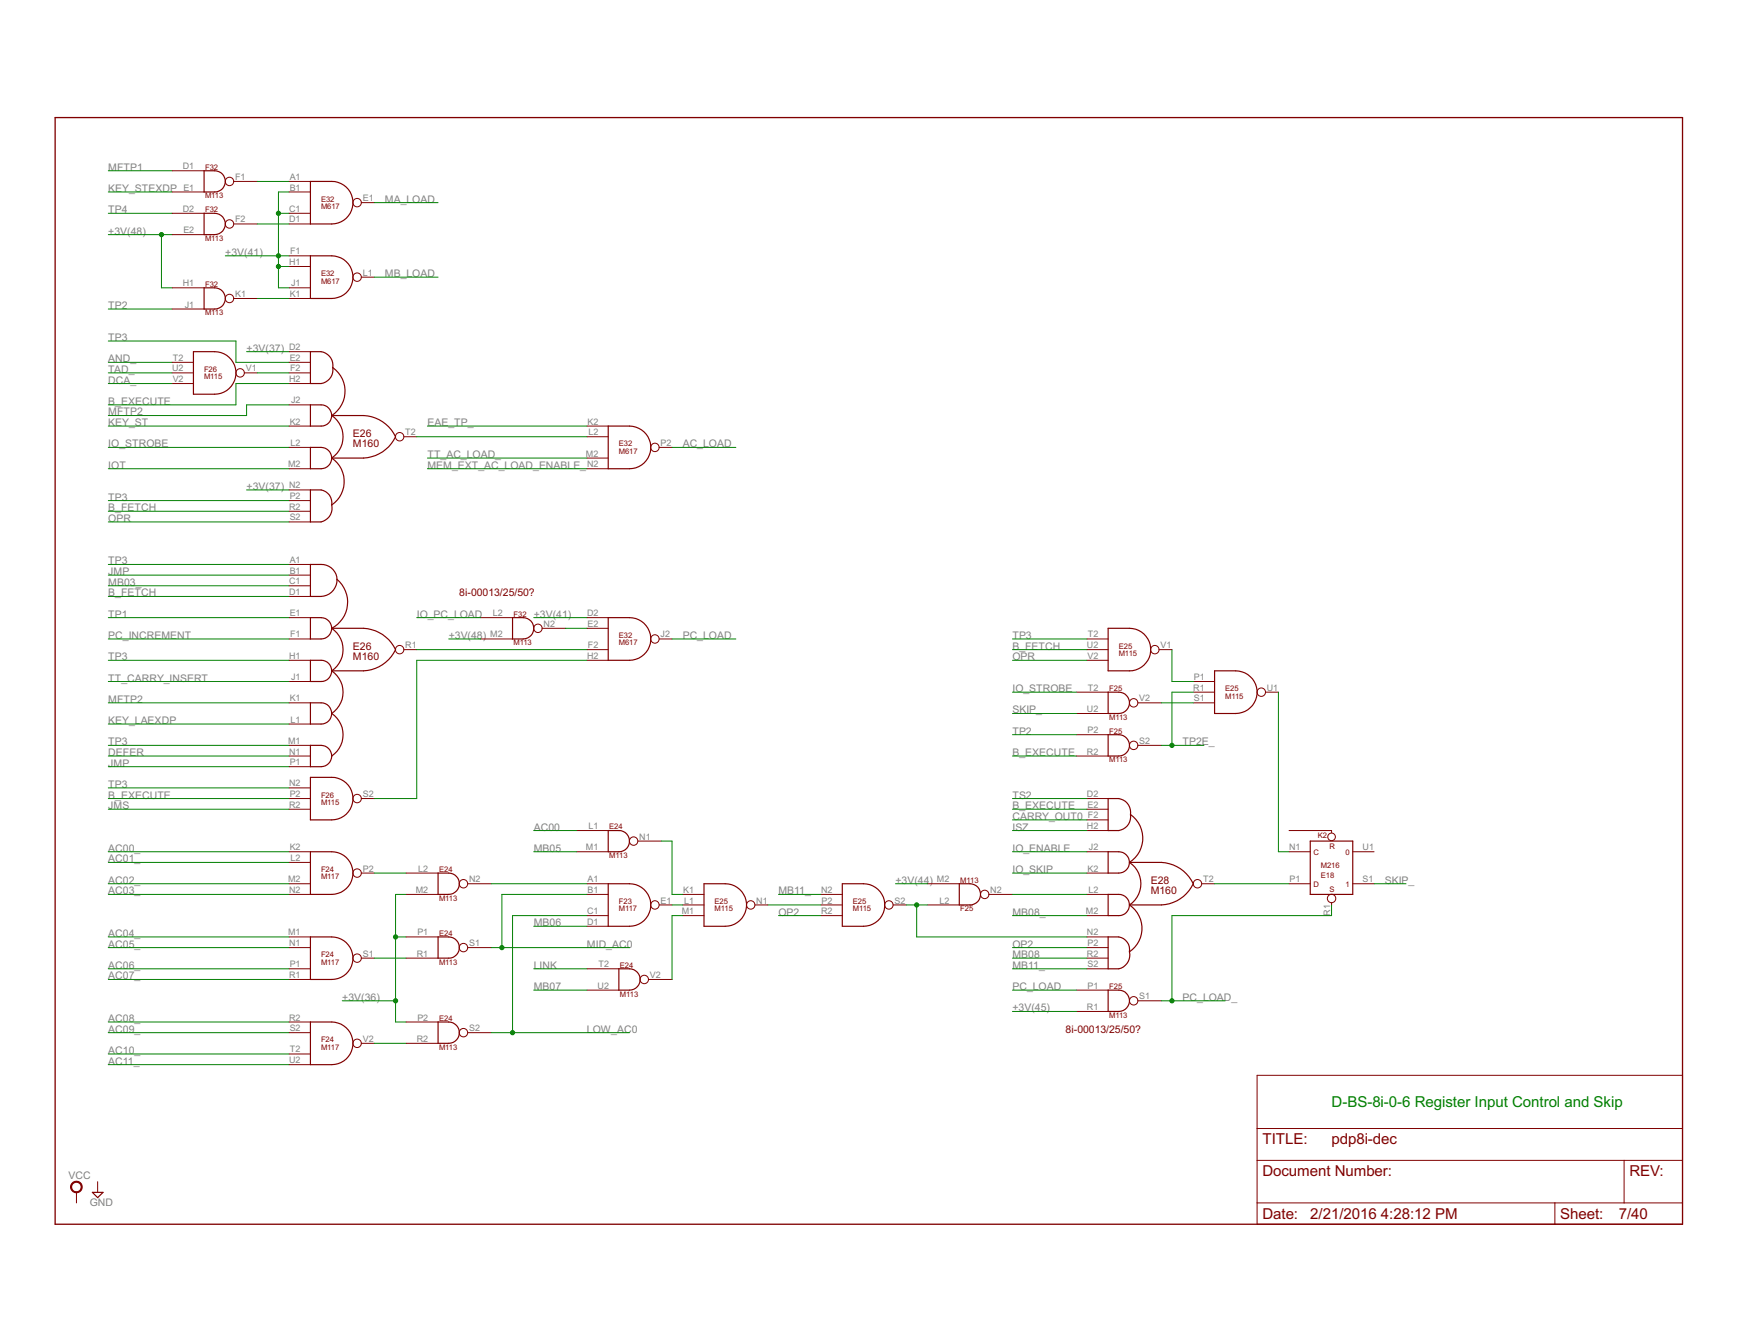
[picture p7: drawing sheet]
<svg xmlns="http://www.w3.org/2000/svg" width="279mm" height="216mm" viewBox="0 0 279 216" stroke-linecap="round" stroke-linejoin="round" font-family="sans-serif">
<path d="M8.9 18.9h261.7v177.9h-261.7z" fill="none" stroke="#800000" stroke-width=".21"/>
<g fill="none" stroke="#800000" stroke-width=".16">
<path d="M27.7 27.5h5.1M27.7 30.9h5.1M27.7 34.3h5.1M27.7 37.7h5.1M37.6 29.2h3.8M37.6 36h3.8M46.5 29.2h3.4M46.5 30.9h3.4M46.5 34.3h3.4M46.5 36h3.4M58.1 32.6h2.1M27.7 58.3h3.4"/>
<path d="M27.7 59.9h3.4M27.7 46.3h5.1M27.7 49.7h5.1M37.6 48h3.8M39.3 59.9h2.1M46.5 56.5h3.4M46.5 58.3h3.4M46.5 59.9h3.4M46.5 46.3h3.4M46.5 48h3.4M46.5 41.1h3.4M46.5 42.8h3.4"/>
<path d="M58.1 44.6h2.1M27.7 61.7h3.4M46.5 65.1h3.4M46.5 68.5h3.4M46.5 71.9h3.4M46.5 75.4h3.4M46.5 78.8h3.4M46.5 61.7h3.4M65 70.2h2M94.4 68.5h3.4M94.4 70.2h3.4M94.4 75.4h3.4"/>
<path d="M94.4 73.6h3.4M106 71.9h2.1M46.5 90.7h3.4M46.5 92.5h3.4M46.5 99.3h3.4M46.5 95.9h3.4M46.5 94.2h3.4M46.5 80.5h3.4M46.5 82.2h3.4M46.5 83.9h3.4M77.3 99.3h5.1M94.4 99.3h3.4"/>
<path d="M46.5 102.7h3.4M46.5 106.2h3.4M46.5 109.6h3.4M46.5 113h3.4M46.5 116.4h3.4M46.5 119.8h3.4M65 104.4h2M77.3 102.7h5.1M87.2 101h3.8M94.4 104.4h3.4M94.4 106.2h3.4M94.4 101h3.4"/>
<path d="M106 102.7h2.1M173.1 111.3h5.1M173.1 118.1h5.1M173.1 114.7h5.1M174.8 102.7h3.4M174.8 104.4h3.4M174.8 106.2h3.4M183 113h3.8M183 119.8h3.8M186.4 104.4h2.1M191.9 109.6h3.5M191.9 113h3.5"/>
<path d="M191.9 111.3h3.5M203.5 111.3h2.1M46.5 136.9h3.4M46.5 138.6h3.4M46.5 121.5h3.4M46.5 123.3h3.4M46.5 126.7h3.4M46.5 128.4h3.4M46.5 130.1h3.4M58.1 128.4h2.1M92.7 136.9h5.1M92.7 133.5h5.1"/>
<path d="M102.6 135.2h3.8M173.1 121.5h5.1M174.8 136.9h3.4M174.8 128.4h3.4M174.8 130.1h3.4M174.8 133.5h3.4M174.8 131.8h3.4M207.3 136.9h3.5M207.3 133.5h6.9v.4M217.6 136.9h3.4M46.5 150.6h3.4M46.5 152.3h3.4"/>
<path d="M46.5 155.7h3.4M46.5 157.5h3.4M46.5 142.1h3.4M46.5 143.8h3.4M58.1 154h2.1M58.1 140.4h2.1M65.3 150.6h5.2M65.3 154h5.2M65.3 143.8h5.2M65.3 140.4h5.2M75.2 152.3h3.8M75.2 142.1h3.8"/>
<path d="M94.4 155.7h5.1M94.4 142.1h3.4M94.4 143.8h3.4M94.4 159.2h5.1M94.4 147.2h3.4M94.4 148.9h3.4M104.3 157.5h3.8M106 145.5h2.1M109.8 143.8h3.4M109.8 147.2h3.4M109.8 145.5h3.4M121.4 145.5h2.1"/>
<path d="M132.1 143.8h3.4M132.1 147.2h3.4M132.1 145.5h3.4M143.7 145.5h2.1M149.2 142.1h5.1M149.2 145.5h5.1M159 143.8h3.9M173.1 159.2h5.1M174.8 150.6h3.4M174.8 152.3h3.4M174.8 155.7h3.4M174.8 154h3.4"/>
<path d="M174.8 143.8h3.4M174.8 140.4h3.4M174.8 147.2h3.4M193.3 142.1h2.1M207.3 142.1h3.5M214.2 145.1v.4M217.6 142.1h3.4M46.5 164.3h3.4M46.5 166h3.4M46.5 169.4h3.4M46.5 171.2h3.4M58.1 167.7h2.1"/>
<path d="M65.3 164.3h5.2M65.3 167.7h5.2M75.2 166h3.8M173.1 162.6h5.1M183 160.9h3.8M202.2 172.9h68.4v23.9h-68.4zM12.3 191.7v1.7M15.7 190v1.7M202.2 186.5h68.4M202.2 193.4h68.4M202.2 181.4h68.4M250.1 193.4v3.4"/>
<path d="M261.2 186.5v6.9"/>
<circle cx="36.9" cy="36" r=".68"/>
<circle cx="36.9" cy="29.2" r=".68"/>
<circle cx="57.4" cy="32.6" r=".68"/>
<circle cx="36.9" cy="48" r=".68"/>
<circle cx="38.6" cy="59.9" r=".68"/>
<circle cx="57.4" cy="44.6" r=".68"/>
<circle cx="64.3" cy="70.2" r=".68"/>
<circle cx="105.3" cy="71.9" r=".68"/>
<circle cx="64.3" cy="104.4" r=".68"/>
<circle cx="86.5" cy="101" r=".68"/>
<circle cx="105.3" cy="102.7" r=".68"/>
<circle cx="182.4" cy="119.8" r=".68"/>
<circle cx="182.4" cy="113" r=".68"/>
<circle cx="185.8" cy="104.4" r=".68"/>
<circle cx="202.9" cy="111.3" r=".68"/>
<circle cx="57.4" cy="128.4" r=".68"/>
<circle cx="101.9" cy="135.2" r=".68"/>
<circle cx="214.2" cy="134.5" r=".61"/>
<circle cx="57.4" cy="154" r=".68"/>
<circle cx="57.4" cy="140.4" r=".68"/>
<circle cx="74.5" cy="142.1" r=".68"/>
<circle cx="74.5" cy="152.3" r=".68"/>
<circle cx="103.6" cy="157.5" r=".68"/>
<circle cx="105.3" cy="145.5" r=".68"/>
<circle cx="120.8" cy="145.5" r=".68"/>
<circle cx="143" cy="145.5" r=".68"/>
<circle cx="158.4" cy="143.8" r=".68"/>
<circle cx="192.6" cy="142.1" r=".68"/>
<circle cx="214.2" cy="144.4" r=".68"/>
<circle cx="57.4" cy="167.7" r=".68"/>
<circle cx="74.5" cy="166" r=".68"/>
<circle cx="182.4" cy="160.9" r=".68"/>
</g>
<g fill="none" stroke="#800000" stroke-width=".19">
<path d="M32.8 27.5a3.7 3.7 0 0 1 2.7 .3 1.71 1.71 0 0 1 .7 1.9 1.71 1.71 0 0 1-1.7 1.2h-1.7zM32.8 34.3a3.5 3.5 0 0 1 2.7 .3 1.71 1.71 0 0 1 .7 1.9 1.71 1.71 0 0 1-1.7 1.2h-1.7zM49.9 29.2h3.5a3.4 3.4 0 0 1 3.4 3.4 3.4 3.4 0 0 1-3.4 3.4h-3.5zM31.1 56.5h3.4a3.4 3.4 0 0 1 3.5 3.5 3.4 3.4 0 0 1-3.5 3.4h-3.4zM32.8 46.3a3.7 3.7 0 0 1 2.7 .3 1.71 1.71 0 0 1 .7 1.9 1.71 1.71 0 0 1-1.7 1.2h-1.7zM49.9 56.5h1.7a2.24 2.24 0 0 1 1.9 2.6 2.24 2.24 0 0 1-1.9 2.6h-1.7zM49.9 41.1h3.5a3.4 3.4 0 0 1 3.4 3.5 3.4 3.4 0 0 1-3.4 3.4h-3.5zM53.5 59.1a4.6 4.6 0 0 1-.1 7.7M49.9 65.1h1.7a1.7 1.7 0 0 1 1.8 1.7 1.7 1.7 0 0 1-1.8 1.7h-1.7zM49.9 71.9h1.7a1.71 1.71 0 0 1 1.8 1.7 1.71 1.71 0 0 1-1.8 1.8h-1.7zM49.9 78.8h1.7a2.09 2.09 0 0 1 1.8 2.4 2.28 2.28 0 0 1-1.8 2.7h-1.7zM53.4 66.8h5.1a6 6 0 0 1 5.1 3.4 6 6 0 0 1-5.1 3.4h-5.1"/>
<path d="M53.4 73.6a4.5 4.5 0 0 1 0 7.6M53.4 66.8a4.1 4.1 0 0 1 0 6.8M97.8 68.5h3.5a3.4 3.4 0 0 1 3.4 3.4 3.4 3.4 0 0 1-3.4 3.5h-3.5zM49.9 90.7a4.9 4.9 0 0 1 3 .3 2.59 2.59 0 0 1 1.2 2.9 2.59 2.59 0 0 1-2.5 2h-1.7zM49.9 99.3h1.7a1.71 1.71 0 0 1 1.8 1.7 1.71 1.71 0 0 1-1.8 1.7h-1.7zM54.2 93.1a4.8 4.8 0 0 1-.8 7.9M82.4 99.3a3.5 3.5 0 0 1 2.8 .3 1.71 1.71 0 0 1 .6 1.9 1.71 1.71 0 0 1-1.6 1.2h-1.8zM97.8 99.3h3.5a3.4 3.4 0 0 1 3.4 3.4 3.4 3.4 0 0 1-3.4 3.5h-3.5zM49.9 106.2h1.7a1.7 1.7 0 0 1 1.8 1.7 1.7 1.7 0 0 1-1.8 1.7h-1.7zM49.9 113h1.7a1.7 1.7 0 0 1 1.8 1.7 1.7 1.7 0 0 1-1.8 1.7h-1.7zM49.9 119.8h1.7a1.71 1.71 0 0 1 1.8 1.7 1.71 1.71 0 0 1-1.8 1.8h-1.7zM53.4 101h5.1a6 6 0 0 1 5.1 3.4 6 6 0 0 1-5.1 3.4h-5.1"/>
<path d="M53.4 107.8a4.1 4.1 0 0 1 0 6.9M53.4 101a4.1 4.1 0 0 1 0 6.8M53.4 114.7a4.1 4.1 0 0 1 0 6.8M178.2 101h3.5a3.4 3.4 0 0 1 3.4 3.4 3.4 3.4 0 0 1-3.4 3.4h-3.5zM178.2 118.1a3.5 3.5 0 0 1 2.8 .3 1.71 1.71 0 0 1 .6 2 1.71 1.71 0 0 1-1.6 1.1h-1.8zM178.2 111.3a3.7 3.7 0 0 1 2.8 .3 1.72 1.72 0 0 1 .6 1.9 1.72 1.72 0 0 1-1.6 1.2h-1.8zM195.4 107.8h3.4a3.4 3.4 0 0 1 3.4 3.5 3.4 3.4 0 0 1-3.4 3.4h-3.4zM49.9 136.9h3.5a3.4 3.4 0 0 1 3.4 3.5 3.4 3.4 0 0 1-3.4 3.4h-3.5zM49.9 125h3.5a3.4 3.4 0 0 1 3.4 3.4 3.4 3.4 0 0 1-3.4 3.4h-3.5zM97.8 133.5a3.4 3.4 0 0 1 2.8 .3 1.71 1.71 0 0 1 .6 1.9 1.71 1.71 0 0 1-1.7 1.2h-1.7zM178.2 128.4a3.4 3.4 0 0 1 2.8 .4 2.64 2.64 0 0 1 .9 2.5 2.23 2.23 0 0 1-1.9 2.2h-1.8zM178.2 136.9h1.8a1.71 1.71 0 0 1 1.7 1.7 1.71 1.71 0 0 1-1.7 1.8h-1.8z"/>
<path d="M181.7 138.6h5.1a6 6 0 0 1 5.1 3.5 6 6 0 0 1-5.1 3.4h-5.1M181.7 138.6a4.1 4.1 0 0 1 0 6.9M181.8 130.9a4.6 4.6 0 0 1-.1 7.7M210.8 135.2h6.8v8.6h-6.8zM49.9 150.6h3.5a3.4 3.4 0 0 1 3.4 3.4 3.4 3.4 0 0 1-3.4 3.5h-3.5zM70.5 140.4a3.6 3.6 0 0 1 2.7 .3 1.72 1.72 0 0 1 .6 1.9 1.72 1.72 0 0 1-1.6 1.2h-1.7zM70.5 150.6a3.6 3.6 0 0 1 2.7 .3 1.7 1.7 0 0 1 .6 2 1.7 1.7 0 0 1-1.6 1.1h-1.7zM97.8 142.1h3.5a3.4 3.4 0 0 1 3.4 3.4 3.4 3.4 0 0 1-3.4 3.4h-3.5zM99.5 155.7a3.4 3.4 0 0 1 2.8 .4 1.7 1.7 0 0 1 .6 1.9 1.7 1.7 0 0 1-1.6 1.2h-1.8zM113.2 142.1h3.4a3.4 3.4 0 0 1 3.5 3.4 3.4 3.4 0 0 1-3.5 3.4h-3.4zM135.5 142.1h3.4a3.4 3.4 0 0 1 3.4 3.4 3.4 3.4 0 0 1-3.4 3.4h-3.4zM154.3 142.1a3.7 3.7 0 0 1 2.7 .3 1.71 1.71 0 0 1 .6 1.9 1.71 1.71 0 0 1-1.6 1.2h-1.7z"/>
<path d="M178.2 159.2a3.7 3.7 0 0 1 2.8 .3 1.72 1.72 0 0 1 .6 1.9 1.72 1.72 0 0 1-1.6 1.2h-1.8zM178.2 143.8h1.8a1.7 1.7 0 0 1 1.7 1.7 1.7 1.7 0 0 1-1.7 1.7h-1.8zM178.2 150.6h1.8a2.09 2.09 0 0 1 1.7 2.4 2.28 2.28 0 0 1-1.7 2.7h-1.8zM181.7 145.5a4.5 4.5 0 0 1 0 7.5M49.9 164.3h3.5a3.4 3.4 0 0 1 3.4 3.4 3.4 3.4 0 0 1-3.4 3.5h-3.5zM70.5 164.3a3.4 3.4 0 0 1 2.7 .3 1.7 1.7 0 0 1 .6 1.9 1.7 1.7 0 0 1-1.6 1.2h-1.7zM14.9 191.7h1.7l-.9 .8z"/>
</g>
<path d="M11.5 190.3a.94 .94 0 0 1 1.6 0 .94 .94 0 0 1-.5 1.4 .94 .94 0 0 1-1.3-.9h.2a.77 .77 0 0 1 1.1-.7 .77 .77 0 0 1 .2 1.3 .77 .77 0 0 1-1.2-.3l-.1-.3h-.2z" fill-rule="evenodd" fill="#800000" stroke="#800000" stroke-width=".16"/>
<g fill="none" stroke="#008000" stroke-width=".16">
<path d="M17.4 27.5h10.3M17.4 37.7h10.3M17.4 34.3h10.3M17.4 30.9h10.3M26 37.7v8.6h1.7M41.4 36h5.1M41.4 29.2h5.1M44.8 34.3h1.7M46.5 30.9h-1.7v15.4h1.7M60.2 32.6h10.3M17.4 59.9h10.3M17.4 54.8h20.6v3.5h8.5"/>
<path d="M17.4 58.3h10.3M17.4 49.7h10.3M36.2 41.1h10.3M39.7 56.5h6.8M41.4 59.9h5.1M41.4 48h5.1M44.8 42.8h1.7M60.2 44.6h10.3M17.4 61.7h10.3M17.4 68.5h29.1M17.4 71.9h29.1M17.4 75.4h29.1"/>
<path d="M39.7 78.8h6.8M46.5 61.7h-8.5v3.4h-20.6M46.5 65.1h-6.8v1.7h-22.3M67 70.2h27.4M68.7 68.5h25.7M68.7 75.4h25.7M68.7 73.6h25.7M108.1 71.9h10.3M17.4 80.5h29.1M17.4 90.7h29.1M17.4 82.2h29.1M17.4 95.9h29.1"/>
<path d="M17.4 83.9h29.1M17.4 99.3h29.1M17.4 92.5h29.1M17.4 94.2h29.1M67 99.3h10.3M85.9 99.3h8.5M17.4 106.2h29.1M17.4 119.8h29.1M17.4 102.7h29.1M17.4 113h29.1M17.4 109.6h29.1M17.4 116.4h29.1"/>
<path d="M67 104.4h27.4M72.2 102.7h5.1M91 101h3.4M94.4 106.2h-27.4v22.2h-6.8M108.1 102.7h10.3M162.9 106.2h11.9M162.9 102.7h11.9M162.9 111.3h10.2M162.9 104.4h11.9M162.9 118.1h10.2M162.9 114.7h10.2M186.8 119.8h6.9"/>
<path d="M186.8 113h5.1M188.5 104.4v5.2h3.4M191.9 111.3h-3.4v8.5M205.6 111.3v25.6h1.7M17.4 126.7h29.1M17.4 128.4h29.1M17.4 130.1h29.1M17.4 121.5h29.1M17.4 123.3h29.1M17.4 136.9h29.1M17.4 138.6h29.1M85.9 136.9h6.8"/>
<path d="M85.9 133.5h6.8M106.4 135.2h1.7v8.6h1.7M162.9 128.4h11.9M162.9 130.1h11.9M162.9 121.5h10.2M162.9 136.9h11.9M162.9 133.5h11.9M162.9 131.8h11.9M17.4 142.1h29.1M17.4 143.8h29.1M17.4 150.6h29.1M17.4 152.3h29.1"/>
<path d="M17.4 155.7h29.1M17.4 157.5h29.1M60.2 154h5.1M60.2 140.4h5.1M63.6 150.6h1.7M65.3 143.8h-1.7v20.5h1.7M79 142.1h15.4M79 152.3h22.3M85.9 159.2h8.5M85.9 155.7h8.5M85.9 148.9h8.5M94.4 143.8h-13.7v8.5"/>
<path d="M94.4 147.2h-12v18.8M108.1 145.5h1.7M109.8 147.2h-1.7v10.3M123.5 145.5h8.6M125.2 143.8h6.9M125.2 147.2h6.9M144 142.1h5.2M145.8 145.5h3.4M147.4 145.5v5.1h27.4M162.9 159.2h10.2M162.9 143.8h11.9M162.9 152.3h11.9"/>
<path d="M162.9 155.7h11.9M162.9 154h11.9M162.9 140.4h11.9M162.9 147.2h11.9M195.4 142.1h11.9M214.2 145.5v1.7h-25.7v13.7M221 142.1h5.2M17.4 164.3h29.1M17.4 166h29.1M17.4 169.4h29.1M17.4 171.2h29.1M55.1 160.9h8.5"/>
<path d="M60.2 167.7h5.1M79 166h22.3M162.9 162.6h10.2M186.8 160.9h10.3"/>
</g>
<g fill="#008000" stroke="#008000" stroke-width=".16">
<circle cx="26" cy="37.7" r=".34"/>
<circle cx="44.8" cy="34.3" r=".34"/>
<circle cx="44.8" cy="41.1" r=".34"/>
<circle cx="44.8" cy="42.8" r=".34"/>
<circle cx="63.6" cy="150.6" r=".34"/>
<circle cx="63.6" cy="160.9" r=".34"/>
<circle cx="82.4" cy="166" r=".34"/>
<circle cx="80.7" cy="152.3" r=".34"/>
<circle cx="147.4" cy="145.5" r=".34"/>
<circle cx="188.5" cy="160.9" r=".34"/>
<circle cx="188.5" cy="119.8" r=".34"/>
</g>
<text font-size="2.7" fill="#008000" x="214.2" y="178">D-BS-8i-0-6 Register Input Control and Skip</text>
<g font-size="2.7" fill="#800000">
<text x="203.1" y="184">TITLE:</text>
<text x="214.2" y="184">pdp8i-dec</text>
<text x="203.1" y="189.1">Document Number:</text>
<text x="262.1" y="189.1">REV:</text>
<text x="203.1" y="196">Date:</text>
<text x="210.8" y="196">2/21/2016</text>
<text x="222.1" y="196">4:28:12 PM</text>
<text x="251" y="196">Sheet:</text>
<text x="260.4" y="196">7/40</text>
</g>
<g font-size="1.9" fill="#808080">
<text x="17.4" y="27.4">MFTP1</text>
<text x="17.4" y="34.3">TP4</text>
<text x="17.4" y="30.9">KEY_STEXDP</text>
<text x="61.9" y="32.6">MA_LOAD</text>
<text x="17.4" y="37.7">+3V(48)</text>
<text x="36.2" y="41.1">+3V(41)</text>
<text x="61.9" y="44.6">MB_LOAD</text>
<text x="17.4" y="49.7">TP2</text>
<text x="17.4" y="54.8">TP3</text>
<text x="17.4" y="58.2">AND_</text>
<text x="17.4" y="60">TAD_</text>
<text x="39.7" y="56.5">+3V(37)</text>
<text x="17.4" y="65.1">B_EXECUTE</text>
<text x="17.4" y="61.7">DCA_</text>
<text x="17.4" y="66.8">MFTP2</text>
<text x="17.4" y="68.5">KEY_ST</text>
<text x="17.4" y="71.9">IO_STROBE</text>
<text x="68.8" y="68.5">EAE_TP_</text>
<text x="109.8" y="71.9">AC_LOAD</text>
<text x="17.4" y="75.3">IOT</text>
<text x="68.8" y="75.3">MEM_EXT_AC_LOAD_ENABLE_</text>
<text x="68.8" y="73.6">TT_AC_LOAD_</text>
<text x="17.4" y="80.5">TP3</text>
<text x="17.4" y="82.2">B_FETCH</text>
<text x="17.4" y="83.9">OPR</text>
<text x="39.7" y="78.8">+3V(37)</text>
<text x="17.4" y="90.7">TP3</text>
<text x="17.4" y="95.9">B_FETCH</text>
<text x="17.4" y="92.5">JMP</text>
<text x="17.4" y="94.2">MB03_</text>
<text x="17.4" y="99.3">TP1</text>
<text x="67" y="99.3">IO_PC_LOAD</text>
<text x="85.9" y="99.3">+3V(41)</text>
<text x="17.4" y="106.1">TP3</text>
<text x="17.4" y="102.7">PC_INCREMENT</text>
<text x="72.2" y="102.7">+3V(48)</text>
<text x="109.8" y="102.7">PC_LOAD</text>
<text x="162.9" y="102.7">TP3</text>
<text x="162.9" y="104.4">B_FETCH</text>
<text x="162.9" y="106.1">OPR</text>
<text x="17.4" y="113">MFTP2</text>
<text x="17.4" y="109.6">TT_CARRY_INSERT</text>
<text x="162.9" y="111.3">IO_STROBE</text>
<text x="17.4" y="119.8">TP3</text>
<text x="17.4" y="116.4">KEY_LAEXDP</text>
<text x="162.9" y="118.1">TP2</text>
<text x="162.9" y="114.7">SKIP_</text>
<text x="190.2" y="119.8">TP2E_</text>
<text x="17.4" y="121.5">DEFER</text>
<text x="17.4" y="123.2">JMP</text>
<text x="162.9" y="121.5">B_EXECUTE</text>
<text x="17.4" y="126.7">TP3</text>
<text x="17.4" y="128.4">B_EXECUTE</text>
<text x="17.4" y="130.1">JMS</text>
<text x="162.9" y="130.1">B_EXECUTE</text>
<text x="162.9" y="128.4">TS2</text>
<text x="162.9" y="131.8">CARRY_OUT0</text>
<text x="17.4" y="136.9">AC00_</text>
<text x="85.9" y="136.9">MB05</text>
<text x="85.9" y="133.5">AC00</text>
<text x="162.9" y="136.9">IO_ENABLE</text>
<text x="162.9" y="133.5">ISZ</text>
<text x="17.4" y="138.6">AC01_</text>
<text x="17.4" y="142.1">AC02_</text>
<text x="17.4" y="143.8">AC03_</text>
<text x="125.2" y="143.8">MB11_</text>
<text x="144" y="142.1">+3V(44)</text>
<text x="162.9" y="140.4">IO_SKIP</text>
<text x="222.7" y="142.1">SKIP_</text>
<text x="85.9" y="148.9">MB06</text>
<text x="125.2" y="147.2">OP2</text>
<text x="162.9" y="147.2">MB08_</text>
<text x="17.4" y="150.6">AC04_</text>
<text x="17.4" y="152.3">AC05_</text>
<text x="17.4" y="155.8">AC06_</text>
<text x="85.9" y="155.8">LINK</text>
<text x="94.4" y="152.3">MID_AC0</text>
<text x="162.9" y="155.8">MB11_</text>
<text x="162.9" y="152.3">OP2</text>
<text x="162.9" y="154">MB08</text>
<text x="17.4" y="157.5">AC07_</text>
<text x="55.1" y="160.9">+3V(36)</text>
<text x="85.9" y="159.2">MB07</text>
<text x="162.9" y="159.2">PC_LOAD</text>
<text x="190.2" y="160.9">PC_LOAD_</text>
<text x="17.4" y="164.3">AC08_</text>
<text x="17.4" y="166">AC09_</text>
<text x="94.4" y="166">LOW_AC0</text>
<text x="162.9" y="162.6">+3V(45)</text>
<text x="17.4" y="169.4">AC10_</text>
<text x="17.4" y="171.1">AC11_</text>
<text x="11" y="189.5">VCC</text>
<text x="14.4" y="193.8">GND</text>
</g>
<g font-size="1.9" fill="#800000">
<text x="56.8" y="70.2">E26</text>
<text x="56.8" y="71.9">M160</text>
<text x="73.9" y="95.9">8i-00013/25/50?</text>
<text x="56.8" y="104.4">E26</text>
<text x="56.8" y="106.1">M160</text>
<text x="185.1" y="142.1">E28</text>
<text x="185.1" y="143.8">M160</text>
<text x="171.4" y="166">8i-00013/25/50?</text>
</g>
<g font-size="1.6" fill="#808080">
<text x="29.4" y="27.2">D1</text>
<text x="37.8" y="28.9">F1</text>
<text x="46.6" y="28.9">A1</text>
<text x="29.4" y="34.1">D2</text>
<text x="29.5" y="30.6">E1</text>
<text x="37.8" y="35.8">F2</text>
<text x="46.5" y="34.1">C1</text>
<text x="46.5" y="35.8">D1</text>
<text x="46.6" y="30.6">B1</text>
<text x="58.3" y="32.3">E1</text>
<text x="29.5" y="37.5">E2</text>
<text x="46.7" y="40.9">F1</text>
<text x="29.4" y="46">H1</text>
<text x="37.8" y="47.7">K1</text>
<text x="46.5" y="42.6">H1</text>
<text x="46.6" y="47.7">K1</text>
<text x="46.8" y="46">J1</text>
<text x="58.3" y="44.3">L1</text>
<text x="29.7" y="49.4">J1</text>
<text x="27.7" y="59.7">U2</text>
<text x="27.8" y="58">T2</text>
<text x="39.5" y="59.7">V1</text>
<text x="46.5" y="56.3">D2</text>
<text x="46.6" y="58">E2</text>
<text x="46.7" y="59.7">F2</text>
<text x="27.8" y="61.4">V2</text>
<text x="46.5" y="61.4">H2</text>
<text x="46.8" y="64.8">J2</text>
<text x="46.6" y="68.3">K2</text>
<text x="46.7" y="71.7">L2</text>
<text x="65.2" y="70">T2</text>
<text x="94.5" y="68.3">K2</text>
<text x="94.7" y="70">L2</text>
<text x="106.3" y="71.7">P2</text>
<text x="46.3" y="75.1">M2</text>
<text x="94.3" y="73.4">M2</text>
<text x="94.4" y="75.1">N2</text>
<text x="46.5" y="78.5">N2</text>
<text x="46.5" y="82">R2</text>
<text x="46.6" y="80.2">P2</text>
<text x="46.6" y="83.7">S2</text>
<text x="46.5" y="95.6">D1</text>
<text x="46.5" y="93.9">C1</text>
<text x="46.6" y="90.5">A1</text>
<text x="46.6" y="92.2">B1</text>
<text x="46.6" y="99.1">E1</text>
<text x="79.3" y="99.1">L2</text>
<text x="87.4" y="100.8">N2</text>
<text x="94.4" y="99.1">D2</text>
<text x="94.5" y="100.8">E2</text>
<text x="46.5" y="105.9">H1</text>
<text x="46.7" y="102.5">F1</text>
<text x="65.2" y="104.2">R1</text>
<text x="78.9" y="102.5">M2</text>
<text x="94.4" y="105.9">H2</text>
<text x="94.6" y="104.2">F2</text>
<text x="106.3" y="102.5">J2</text>
<text x="174.8" y="104.2">U2</text>
<text x="174.9" y="105.9">V2</text>
<text x="175" y="102.5">T2</text>
<text x="186.7" y="104.2">V1</text>
<text x="46.6" y="112.7">K1</text>
<text x="46.8" y="109.3">J1</text>
<text x="175" y="111">T2</text>
<text x="183.2" y="112.7">V2</text>
<text x="191.9" y="111">R1</text>
<text x="192" y="109.3">P1</text>
<text x="192" y="112.7">S1</text>
<text x="203.8" y="111">U1</text>
<text x="46.3" y="119.6">M1</text>
<text x="46.7" y="116.2">L1</text>
<text x="174.8" y="114.5">U2</text>
<text x="174.9" y="117.9">P2</text>
<text x="183.2" y="119.6">S2</text>
<text x="46.5" y="121.3">N1</text>
<text x="46.6" y="123">P1</text>
<text x="174.8" y="121.3">R2</text>
<text x="46.5" y="126.4">N2</text>
<text x="46.5" y="129.9">R2</text>
<text x="46.6" y="128.1">P2</text>
<text x="58.3" y="128.1">S2</text>
<text x="174.8" y="128.1">D2</text>
<text x="174.9" y="129.9">E2</text>
<text x="175" y="131.6">F2</text>
<text x="46.6" y="136.7">K2</text>
<text x="94.3" y="136.7">M1</text>
<text x="94.7" y="133.3">L1</text>
<text x="102.8" y="135">N1</text>
<text x="174.8" y="133.3">H2</text>
<text x="175.2" y="136.7">J2</text>
<text x="207.3" y="136.7">N1</text>
<text x="219.2" y="136.7">U1</text>
<text x="46.3" y="141.8">M2</text>
<text x="46.5" y="143.5">N2</text>
<text x="46.7" y="138.4">L2</text>
<text x="58.3" y="140.1">P2</text>
<text x="66.9" y="143.5">M2</text>
<text x="67.3" y="140.1">L2</text>
<text x="75.5" y="141.8">N2</text>
<text x="94.5" y="141.8">A1</text>
<text x="94.5" y="143.5">B1</text>
<text x="109.9" y="143.5">K1</text>
<text x="132.1" y="143.5">N2</text>
<text x="150.7" y="141.8">M2</text>
<text x="159.3" y="143.5">N2</text>
<text x="174.9" y="140.1">K2</text>
<text x="175.1" y="143.5">L2</text>
<text x="193.5" y="141.8">T2</text>
<text x="207.4" y="141.8">P1</text>
<text x="219.2" y="141.8">S1</text>
<text x="94.4" y="147">C1</text>
<text x="94.4" y="148.7">D1</text>
<text x="106.3" y="145.2">E1</text>
<text x="109.7" y="147">M1</text>
<text x="110.1" y="145.2">L1</text>
<text x="121.7" y="145.2">N1</text>
<text x="132.1" y="147">R2</text>
<text x="132.1" y="145.2">P2</text>
<text x="143.9" y="145.2">S2</text>
<text x="151.1" y="145.2">L2</text>
<text x="174.7" y="147">M2</text>
<text x="213.9" y="147.2" transform="rotate(-90 213.9 147.2)">R1</text>
<text x="46.3" y="150.4">M1</text>
<text x="46.5" y="152.1">N1</text>
<text x="46.6" y="155.5">P1</text>
<text x="58.3" y="153.8">S1</text>
<text x="67" y="153.8">R1</text>
<text x="67.1" y="150.4">P1</text>
<text x="75.5" y="152.1">S1</text>
<text x="96.3" y="155.5">T2</text>
<text x="174.8" y="150.4">N2</text>
<text x="174.8" y="153.8">R2</text>
<text x="174.9" y="152.1">P2</text>
<text x="174.9" y="155.5">S2</text>
<text x="46.5" y="157.2">R1</text>
<text x="96.1" y="158.9">U2</text>
<text x="104.5" y="157.2">V2</text>
<text x="174.9" y="158.9">P1</text>
<text x="183.2" y="160.6">S1</text>
<text x="46.5" y="164.1">R2</text>
<text x="46.6" y="165.8">S2</text>
<text x="58.3" y="167.5">V2</text>
<text x="67" y="167.5">R2</text>
<text x="67.1" y="164.1">P2</text>
<text x="75.5" y="165.8">S2</text>
<text x="174.8" y="162.4">R1</text>
<text x="46.5" y="170.9">U2</text>
<text x="46.6" y="169.2">T2</text>
</g>
<g font-size="1.4" fill="#800000">
<text x="33" y="27.3">F32</text>
<text x="33" y="31.9">M113</text>
<text x="33" y="34.1">F32</text>
<text x="51.6" y="32.4">E32</text>
<text x="51.6" y="33.6">M617</text>
<text x="33" y="38.7">M113</text>
<text x="33" y="46.1">F32</text>
<text x="51.6" y="44.4">E32</text>
<text x="51.6" y="45.6">M617</text>
<text x="33" y="50.7">M113</text>
<text x="32.8" y="59.8">F26</text>
<text x="32.8" y="61">M115</text>
<text x="99.5" y="71.8">E32</text>
<text x="99.5" y="73">M617</text>
<text x="82.6" y="99.1">F32</text>
<text x="82.6" y="103.7">M113</text>
<text x="99.5" y="102.5">E32</text>
<text x="99.5" y="103.7">M617</text>
<text x="180" y="104.3">E25</text>
<text x="180" y="105.5">M115</text>
<text x="178.4" y="111.1">F25</text>
<text x="197.1" y="111.1">E25</text>
<text x="197.1" y="112.3">M115</text>
<text x="178.4" y="117.9">F25</text>
<text x="178.4" y="115.7">M113</text>
<text x="178.4" y="122.6">M113</text>
<text x="51.6" y="128.2">F26</text>
<text x="51.6" y="129.4">M115</text>
<text x="98" y="133.3">E24</text>
<text x="98" y="138">M113</text>
<text x="211.3" y="137.4">C</text>
<text x="212" y="134.7">K2</text>
<text x="213.8" y="136.4">R</text>
<text x="216.4" y="137.4">0</text>
<text x="51.6" y="140.2">F24</text>
<text x="51.6" y="141.4">M117</text>
<text x="70.6" y="140.2">E24</text>
<text x="154.5" y="141.9">M113</text>
<text x="211.3" y="142.6">D</text>
<text x="212.5" y="141.2">E18</text>
<text x="212.5" y="139.5">M216</text>
<text x="213.8" y="143.4">S</text>
<text x="216.4" y="142.6">1</text>
<text x="70.6" y="144.8">M113</text>
<text x="99.5" y="145.3">F23</text>
<text x="99.5" y="146.5">M117</text>
<text x="114.9" y="145.3">E25</text>
<text x="114.9" y="146.5">M115</text>
<text x="137.2" y="145.3">E25</text>
<text x="137.2" y="146.5">M115</text>
<text x="154.5" y="146.5">F25</text>
<text x="51.6" y="153.9">F24</text>
<text x="51.6" y="155.1">M117</text>
<text x="70.6" y="150.4">E24</text>
<text x="70.6" y="155.1">M113</text>
<text x="99.7" y="155.6">E24</text>
<text x="99.7" y="160.2">M113</text>
<text x="178.4" y="159">F25</text>
<text x="51.6" y="167.6">F24</text>
<text x="70.6" y="164.1">E24</text>
<text x="178.4" y="163.6">M113</text>
<text x="51.6" y="168.8">M117</text>
<text x="70.6" y="168.8">M113</text>
</g>
</svg>
